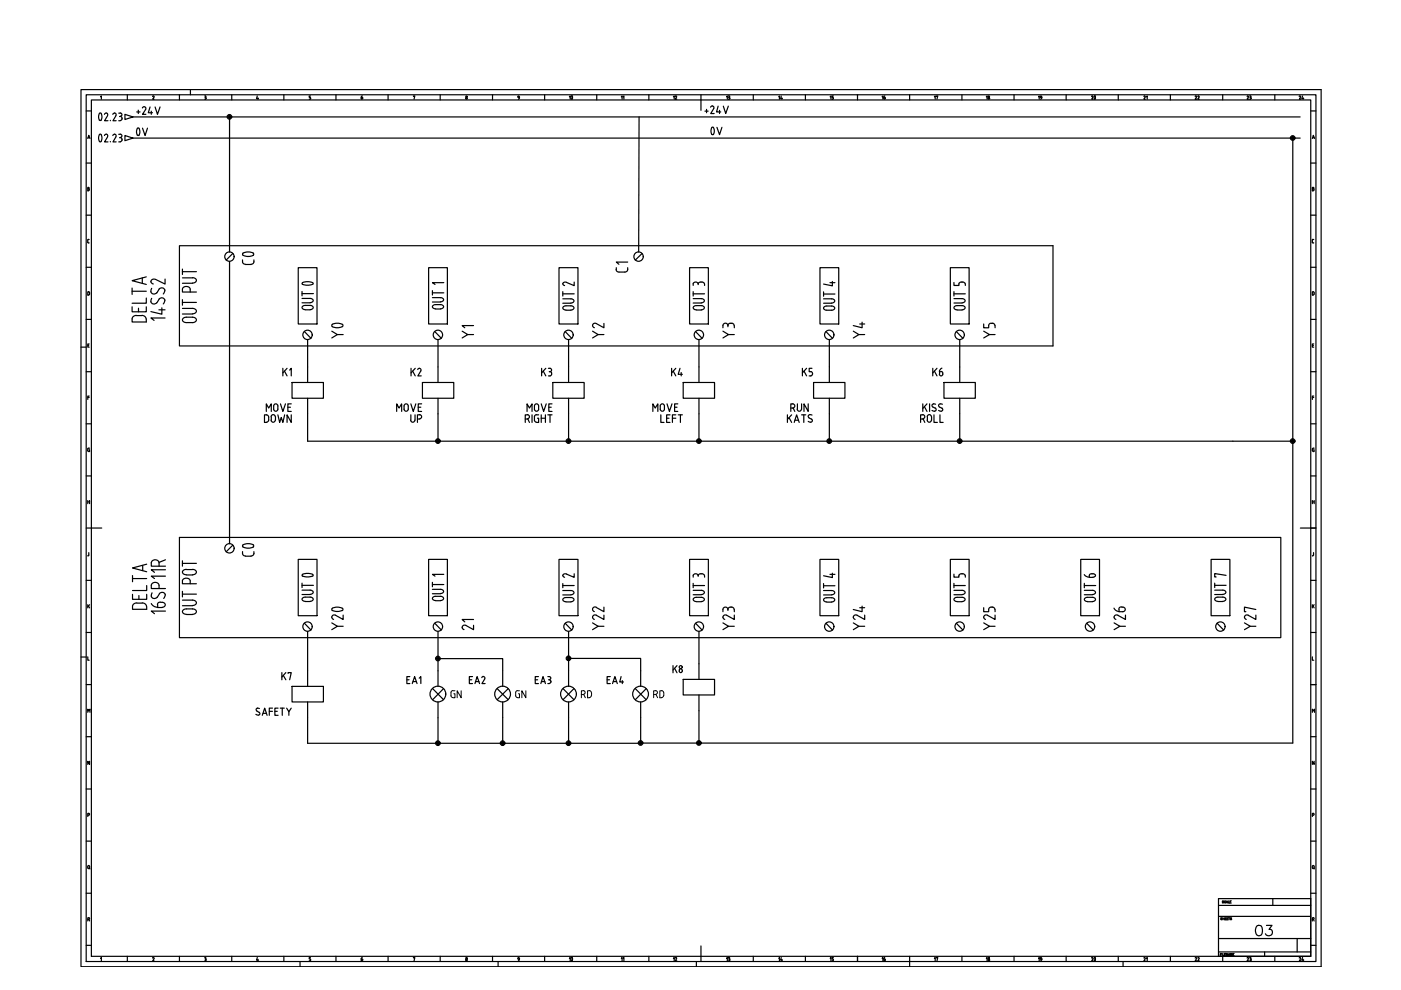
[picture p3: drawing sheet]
<svg xmlns="http://www.w3.org/2000/svg" width="297mm" height="210mm" viewBox="0 0 297 210" stroke-linecap="round" stroke-linejoin="round" font-family="sans-serif">
<!-- layer: 035 -->
<g fill="none" stroke="#000" stroke-width=".25">
<path d="M17.2 19h262.9v186h-262.9zM40.4 19v1.1M18.3 23.5h1.1M18.3 34.6h1.1M19.4 21.2h258.5v181.6h-258.5zM21.3 20.5l.2-.2v.7M27 20.1v1.1M38 20.1v1.1M43.4 20.3h.1M43.4 21h.1M43.5 20.6h.1M43.5 20.3l.2 .2-.2 .1"/>
<path d="M43.5 20.6l.2 .2M43.7 20.9l-.2 .1M43.7 20.8v.1M49.1 20.1v1.1M54.6 20.3l-.2 .6h.4M54.7 20.7v.3M60.2 20.1v1.1M65.8 20.3h-.2v.3l.3 .2M65.9 20.8l-.1 .2h-.2M71.2 20.1v1.1M82.3 20.1v1.1M87.7 20.4l.3-.1-.2 .7"/>
<path d="M93.3 20.1v1.1M98.7 20.8l.2 .2 .1-.2M98.7 20.8l.2-.2 .1 .2M104.4 20.1v1.1M115.5 20.1v1.1M126.5 20.1v1.1M137.6 20.1v1.1M159.7 20.1v1.1M170.8 20.1v1.1M181.8 20.1v1.1M192.9 20.1v1.1M203.9 20.1v1.1"/>
<path d="M215 20.1v1.1M226 20.1v1.1M237.1 20.1v1.1M248.1 20.1v1.1M259.2 20.1v1.1M270.3 20.1v1.1M277.9 23.5h1.1M277.9 34.6h1.1M18.3 45.6h1.1M18.3 56.7h1.1M18.6 51.3l.3 .2M18.6 40h.2"/>
<path d="M18.6 51v.3M18.8 40l.2 .2-.2 .2M18.8 40l.1-.2-.3-.1v.8h.2M18.8 50.7l-.2 .2M18.8 50.8h.1M277.9 45.6h1.1M277.9 56.7h1.1M278.2 51.3l.2 .2M278.2 40h.3M278.4 50.7l-.2 .2v.4M278.4 51.5h.1M278.4 50.8h.1"/>
<path d="M278.4 40l.2 .2-.2 .2M278.4 40l.1-.2-.3-.1v.8h.3M17.2 73.6h1.1M18.3 67.7h1.1M18.3 78.8h1.1M18.6 61.9l.2-.1a.42 .42 0 0 1 .1 .7l-.3 .1zM18.6 73.2h.2M18.9 72.9h-.3v.7h.3M277.9 67.7h1.1M277.9 78.8h1.1M278.2 73.2h.3M278.4 61.8a.42 .42 0 0 1 .2 .7l-.2 .1"/>
<path d="M278.4 61.9h-.2v.7h.2M278.5 72.9h-.3v.7h.3M18.3 89.9h1.1M18.6 84.3h.3M18.6 95.2v.3M18.9 95.4h.1v.3l-.4-.2M18.9 84h-.3v.7M19 95l-.4 .2M277.9 89.9h1.1M278.2 95.2l.1 .4 .3 .1v-.3h-.1M278.2 84.3h.3M278.5 84h-.3v.7"/>
<path d="M278.6 95l-.4 .2M18.3 112h1.1M18.3 100.9h1.1M18.6 117.8h.1M18.6 106.4h.4M18.6 106.1v.7M18.8 117.7l-.1 .1M18.8 117.2v.5M19 106.1v.7M277.9 112h1.1M277.9 100.9h1.1M278.2 106.1v.7"/>
<path d="M278.2 106.4h.4M278.5 117.7l-.3 .1M278.5 117.2v.5M278.6 106.1v.7M17.2 139.3h1.1M18.3 123h1.1M18.3 134.1h1.1M18.6 139.3v.7h.3M18.6 128.2v.7M18.7 128.5l.3 .4M19 128.2l-.4 .4M277.9 123h1.1"/>
<path d="M277.9 134.1h1.1M278.2 139.3v.7h.3M278.2 128.2v.7M278.4 128.5l.2 .4M278.6 128.2l-.4 .4M18.3 145.1h1.1M18.3 156.2h1.1M277.9 145.1h1.1M277.9 156.2h1.1M278.2 151v-.6l.3 .3 .2-.3v.6M18.3 167.3h1.1M18.3 178.3h1.1"/>
<path d="M18.6 172.8h.3v-.3h-.3v.6M19 161.4v.7l-.4-.7v.7M277.9 167.3h1.1M277.9 178.3h1.1M278.2 172.8h.4v-.3h-.4v.6M278.6 161.4v.7l-.4-.7v.7M18.3 189.4h1.1M18.8 194.5l.1 .4-.3 .1M18.8 194.6h-.2v.7M18.9 195l.1 .3M258.3 192h19.6M269.9 190.5v1.5"/>
<path d="M277.9 189.4h1.1M278.2 184v-.3l.2-.2 .2 .2v.3M278.2 184l.2 .2 .2-.2M278.4 194.5l.2 .4-.4 .1M278.5 194.6h-.3v.7M278.5 195l.1 .3M278.5 184.1l.2 .1M18.3 200.4h1.1M21.3 203.2l.2-.2v.7M27 202.8v1.1M32.3 203.1l.3-.1v.2M32.7 203.3l-.3 .4h.3"/>
<path d="M38 202.8v1.1M43.4 203h.1M43.4 203.7h.1M43.5 203.3h.1M43.5 203l.2 .2-.2 .1M43.5 203.3l.2 .2M43.7 203.5l-.2 .2M43.7 203.5v.1M49.1 202.8v1.1M54.6 203l-.2 .6h.4M54.7 203.4v.3M60.2 202.8v1.1"/>
<path d="M63.6 203.9v1.1M65.6 203.7h.1M65.8 203h-.2v.3l.2 .1 .1 .2M65.9 203.5l-.2 .2M71.2 202.8v1.1M82.3 202.8v1.1M87.7 203.1l.3-.1-.2 .7M93.3 202.8v1.1M98.7 203.6l.2-.3 .1 .3M98.7 203.5l.2 .2 .1-.2M104.4 202.8v1.1M105.6 203.9v1.1"/>
<path d="M115.5 202.8v1.1M126.5 202.8v1.1M137.6 202.8v1.1M147.6 203.9v1.1M148.6 202.8v1.1M159.7 202.8v1.1M170.8 202.8v1.1M181.8 202.8v1.1M192.9 202.8v2.2M203.9 202.8v1.1M215 202.8v1.1M226 202.8v1.1"/>
<path d="M237.1 202.8v1.1M238.1 203.9v1.1M248.1 202.8v1.1M258.3 201.8h19.6M259.2 202.8v1.1M268.1 201.8v1M270.3 202.8v1.1M277.9 200.4h1.1"/>
<circle cx="98.9" cy="20.5" r=".15"/>
<circle cx="98.9" cy="203.2" r=".15"/>
</g>
<!-- layer: 07 -->
<path d="M18.3 20.1h260.7v183.8h-260.7zM19.4 112h2.2M275.7 112h2.2M258.3 190.5h19.6v12.3h-19.6zM258.3 194.3h19.6M258.3 199h19.6M275 199v2.8M148.6 200.6v2.2" fill="none" stroke="#000" stroke-width=".25"/>
<!-- layer: 025 -->
<g fill="none" stroke="#000" stroke-width=".25">
<path d="M259.1 194.6h-.2l.2 .3h-.3M259.3 194.6v.4M259.3 194.8h.3M259.4 191.1l-.2-.1v.2l.2 .2h-.2M259.6 194.6v.4M259.7 194.8h.2M259.9 191.1l-.1-.1-.2 .1 .1 .4 .2-.2M260 191.5l.1-.5 .2 .5M260 194.6h-.3v.4h.3M260 191.3h.3M260.1 194.8h.2M260.4 194.6h-.3v.4h.3"/>
<path d="M260.4 191v.5h.3M260.5 194.6h.3M260.6 194.6v.4M260.8 191.2h.1M261.1 191h-.3v.5h.3M261.1 194.6h-.3l.3 .3-.1 .1-.2-.1M258.7 202.4h.2M259 202.2h-.3v.4M259.1 202.2v.4M259.3 202.2v.4h.2M259.6 202.4h.2M259.9 202.2h-.3v.4h.3"/>
<path d="M260.3 202.2v.4l-.3-.4v.4M260.4 202.6l.2-.4 .2 .4M260.5 202.5h.2M260.8 202.6v-.4l.2 .4 .2-.4v.4M261.4 202.4h.1M261.6 202.2h-.2v.4h.2"/>
</g>
<g fill="none" stroke="#000" stroke-width=".25">
<path d="M28.2 24.8h247.5M28.2 29.3h247.5M48.7 24.8v28.7M274.1 29.3v64.2M65.2 72v5.8M92.9 72v5.8M120.6 72v5.8M148.2 72v5.8M175.8 72v5.8M203.5 72v5.8M65.2 87.7v5.8h138.3v-5.8M92.9 87.7v5.8"/>
<path d="M120.6 87.7v5.8M148.2 87.7v5.8M175.8 87.7v5.8M203.5 93.5h70.6v64.1h-138.3M65.2 133.9v8.3M92.9 139.6h13.7v2.6M92.9 133.9v8.3M120.6 139.6h15.2v2.6M120.6 133.9v8.3M148.2 133.9v6.8M65.2 152.2v5.4h55.4M92.9 152.2v5.4"/>
<path d="M106.6 152.2v5.4M120.6 152.2v5.4M135.8 152.2v5.4h-15.2M148.2 150.7v6.9"/>
</g>
<!-- layer: XREF -->
<path d="M21.1 25.5h.3M21.4 24.1a1.5 1.5 0 0 1 0 1.4M21.4 24l-.3 .1a1.5 1.5 0 0 0 0 1.4M22.5 23.9a.36 .36 0 0 1 .3 .6M22.5 28.4a.36 .36 0 0 1 .3 .6M22.5 24l-.4 .3M22.5 28.5l-.4 .2M22.8 24.5l-.6 1.1h.7M22.8 29l-.6 1.1h.7M23.4 25.5v.1M23.4 30v.1" fill="none" stroke="#000" stroke-width=".25"/>
<!-- layer: SYMS -->
<g fill="none" stroke="#000" stroke-width=".25">
<path d="M63.2 56.8h4v11.9h-4zM90.9 56.8h4v11.9h-4zM118.5 56.8h4v11.9h-4zM146.2 56.8h4v11.9h-4zM173.8 56.8h4v11.9h-4zM201.5 56.8h4v11.9h-4zM223.3 52.1h-185.3v21.2h185.3M64.5 70.3l1.4 1.4M92.2 70.3l1.4 1.4M119.8 70.3l1.4 1.4M147.5 70.3l1.4 1.4M175.1 70.3l1.4 1.4"/>
<path d="M202.8 70.3l1.4 1.4M38 113.9h233.6v21.3h-233.6zM63.2 118.6h4v11.9h-4zM90.9 118.6h4v11.9h-4zM118.5 118.6h4v11.9h-4zM146.2 118.6h4v11.9h-4zM173.8 118.6h4v11.9h-4zM201.5 118.6h4v11.9h-4zM229.1 118.6h4v11.9h-4zM256.8 118.6h4v11.9h-4zM64.5 132.2l1.4 1.4M92.2 132.2l1.4 1.4"/>
<path d="M119.8 132.2l1.4 1.4M147.5 132.2l1.4 1.4M175.1 132.2l1.4 1.4M202.8 132.2l1.4 1.4M230.4 132.2l1.4 1.4M258 132.2l1.4 1.4"/>
<circle cx="135.4" cy="54.4" r=".99"/>
<circle cx="65.2" cy="71" r=".99"/>
<circle cx="92.8" cy="71" r=".99"/>
<circle cx="120.5" cy="71" r=".99"/>
<circle cx="148.2" cy="71" r=".99"/>
<circle cx="175.8" cy="71" r=".99"/>
<circle cx="203.5" cy="71" r=".99"/>
<circle cx="65.2" cy="132.8" r=".99"/>
<circle cx="92.8" cy="132.8" r=".99"/>
<circle cx="120.5" cy="132.8" r=".99"/>
<circle cx="148.2" cy="132.8" r=".99"/>
<circle cx="175.8" cy="132.8" r=".99"/>
<circle cx="203.5" cy="132.8" r=".99"/>
<circle cx="231.1" cy="132.8" r=".99"/>
<circle cx="258.7" cy="132.8" r=".99"/>
</g>
<!-- layer: TAGS -->
<g fill="none" stroke="#000" stroke-width=".25">
<path d="M38.7 58.9h2.1a.61 .61 0 0 1 .8 .5 .61 .61 0 0 1-.8 .6M38.7 57.1v1.1M38.7 57.6h2.9M64.1 59.9l1.3-.2 .9 .2M64.2 59.9l-.2 .2 .2 .2M66.3 59.9l.1 .2-.1 .2M94.1 59.9h-2.4l.5 .4M120.1 59.9a.42 .42 0 0 0-.6 0 .42 .42 0 0 0 .2 .6M121.7 59.8v.8l-1.6-.7M148.8 59.8l.3 .1 .2 .3M148.8 59.8a.63 .63 0 0 0-.8 .4M176 59.9h1"/>
<path d="M176.5 59.7v.9l-1.9-.4M202.3 59.9v.6h1a.68 .68 0 0 1 .7-.7 .68 .68 0 0 1 .7 .7M38.7 65.4h2.1a.61 .61 0 0 1 .8 .6 .61 .61 0 0 1-.8 .5M38.7 63.5v1.2M38.7 66.6h2.1M38.7 64.1h2.9M38.7 60.1h2.1M39.5 67.3a.61 .61 0 0 0-.8 .5 .61 .61 0 0 0 .8 .6M39.5 67.3h1.3a.61 .61 0 0 1 .8 .5 .61 .61 0 0 1-.8 .6h-1.3M40.3 61.9v-.6a.88 .88 0 0 0-.8-.6 .88 .88 0 0 0-.8 .6v.6h2.9M64 61.8v.9M64 64.2h1.8"/>
<path d="M64 63.3h1.8M64 62.3h2.4M64.1 60.3l1.3 .2 .9-.2M64.7 65.7h1.1M65.8 64.8h-1.1l-.6 .2v.4l.6 .2M91.7 63.1l2 .1 .4 .3-.1 .3-.6 .2M91.7 61.6v1M91.7 64h1.7M91.7 62.1h2.4M92.3 65.5l-.5-.2v-.5a2.26 2.26 0 0 1 2.2 0v.5l-.6 .2M92.4 65.5h1M119.3 63.4h2.1l.3 .4-.1 .2-.6 .2"/>
<path d="M119.3 61.8v1M119.3 62.3h2.4M119.3 64.3h1.8M120 65.7l-.6-.2v-.4a2.26 2.26 0 0 1 2.2 0v.4l-.6 .2M120 65.8h1.1M147 63.3l2 .1 .3 .4-.1 .2-.5 .2M147 61.8v1M147 62.3h2.4M147 64.2h1.7M147.6 65.7l-.5-.2v-.5a2.26 2.26 0 0 1 2.1 0v.5l-.5 .2M147.6 65.7h1.1M148 60.2a.57 .57 0 0 0-.5-.4 .57 .57 0 0 0-.5 .4v.3"/>
<path d="M148 60.2v.2M149.4 60.2v.3M174.6 63.4h2.1l.3 .4-.1 .2-.6 .2M174.6 61.9v.9M174.6 64.3h1.7M174.6 62.3h2.4M174.7 65.1a2.26 2.26 0 0 1 2.2 0v.5a2.22 2.22 0 0 1-2.2 0zM202.3 61.8v1M202.3 62.3h2.4M202.3 63.3h1.7M202.3 64.2h1.7M202.9 64.8l-.6 .2v.2v.3l.6 .2"/>
<path d="M202.9 64.8h1.1M202.9 65.7h1.1M204 64.8l.5 .2 .1 .2-.1 .3-.5 .2M204 63.3l.5 .2 .1 .3-.1 .2-.5 .2M38.7 118.9v1.1M38.7 119.5h2.9M38.7 127.2h2.1a.61 .61 0 0 1 .8 .6 .61 .61 0 0 1-.8 .6M38.7 123.2v.6h2.9M38.7 128.4h2.1M38.7 126h2.9M38.7 125.4v1.2M38.7 123.2a.88 .88 0 0 1 .8-.6 .88 .88 0 0 1 .8 .6"/>
<path d="M39.5 129.1a.61 .61 0 0 0-.8 .6 .61 .61 0 0 0 .8 .5M39.5 120.7a.61 .61 0 0 0-.8 .6 .61 .61 0 0 0 .8 .6M39.5 129.1h1.3a.61 .61 0 0 1 .8 .6 .61 .61 0 0 1-.8 .5M39.5 120.8l1.3-.1a.61 .61 0 0 1 .8 .6 .61 .61 0 0 1-.8 .6M39.5 130.3h1.3M39.5 121.9h1.3M40.3 123.2v.6M64 126.1h1.8M64 125.1h1.8M64 124.1h2.4M64 123.6v1M64.1 122.1l1.3 .2 .9-.2"/>
<path d="M64.1 121.8l1.3-.2 .9 .2M64.2 121.8l-.2 .2 .2 .2M64.7 127.5h1.1M65.8 126.6h-1.1l-.6 .2v.5l.6 .2M91.7 125h2l.4 .4-.1 .2-.6 .2M91.7 125.9h1.7M91.7 123.9h2.4M91.7 123.5v.9M92.3 127.3l-.5-.2v-.4a2.26 2.26 0 0 1 2.2 0v.4l-.6 .2M92.4 127.4h1M94.1 121.8h-2.4l.5 .4M119.3 125.2l2.1 .1 .3 .4-.1 .2-.6 .2"/>
<path d="M119.3 126.1h1.8M119.3 124.1h2.4M119.3 123.7v.9M120 127.6l-.6-.2v-.5a2.26 2.26 0 0 1 2.2 0v.5l-.6 .2M120 127.6h1.1M120.1 121.7a.42 .42 0 0 0-.6 .1 .42 .42 0 0 0 .2 .6M121.7 121.7v.7l-1.6-.7M147 125.2h2l.3 .4-.1 .2-.5 .3M147 124.1h2.4M147 126.1h1.7M147 123.7v.9M147.6 127.5l-.5-.2v-.4a2.26 2.26 0 0 1 2.1 0v.4l-.5 .2"/>
<path d="M147.6 127.6h1.1M148 122a.57 .57 0 0 0-.5-.3 .57 .57 0 0 0-.5 .3v.4M148 122v.2M148.8 121.7h.3l.2 .3M148.8 121.7a.63 .63 0 0 0-.8 .3M149.4 122v.4M174.6 125.2l2.1 .1 .3 .4-.1 .2-.6 .2M174.6 126.1h1.7M174.6 124.2h2.4M174.6 123.7v1M175.3 127.6l-.6-.2v-.4a2.26 2.26 0 0 1 2.2 0v.4l-.6 .2M175.3 127.7h1"/>
<path d="M176 121.8h1M176.5 121.5v1l-1.9-.4M202.3 121.7v.7h1a.68 .68 0 0 1 .7-.8 .68 .68 0 0 1 .7 .8M202.3 125.2h1.7M202.3 124.1h2.4M202.3 126.1h1.7M202.3 123.7v.9M202.9 126.6l-.6 .3v.2v.2l.6 .2M202.9 126.6h1.1M202.9 127.6h1.1M204 126.6l.5 .3 .1 .2-.1 .2-.5 .2M204 125.2l.5 .2 .1 .2-.1 .2-.5 .3"/>
<path d="M229.9 121.8l.4 .4 .6 .2M229.9 125.2h2l.4 .4-.1 .2-.6 .3M229.9 124.1h2.4M229.9 126.1h1.7M229.9 123.7v.9M230.6 127.5l-.6-.2v-.4a2.26 2.26 0 0 1 2.2 0v.4l-.6 .2M230.6 127.6h1M231.1 121.7h.4a.49 .49 0 0 1 .5 0 .49 .49 0 0 1 .2 .5l-1.2 .2zM257.5 126.1h1.8M257.5 125.1h1.8M257.5 124.1h2.5M257.5 123.6v1"/>
<path d="M258.2 126.6l-.6 .2-.1 .2 .1 .3 .6 .2M258.2 127.5h1.1M258.2 126.6h1.1M259.3 126.6l.5 .2 .1 .2-.1 .3-.5 .2M259.3 125.1l.5 .2 .1 .3-.1 .2-.5 .2M260 122l-2.5-.4v.7h.3"/>
</g>
<!-- layer: MISC -->
<g fill="none" stroke="#000" stroke-width=".25">
<path d="M35 59.2v1l-2-.9M33.7 65.7h1.3M33.7 63.4a.7 .7 0 0 1 1.1 0 .7 .7 0 0 1-.2 1M33.7 61.3a.7 .7 0 0 1 1.1-.1 .7 .7 0 0 1-.2 1.1M34.3 65.3v1.3l-2.3-.5M35 67.4h-3l.7 .5M32.1 119.4v.6h3M35.1 118.7l-1.4 .5M32.1 124.1v.7h3M33.8 125.9a.7 .7 0 0 1 1.1-.1 .7 .7 0 0 1-.2 1.1M34.4 127.7a.54 .54 0 0 1 .6 .5 .54 .54 0 0 1-.6 .6M35.1 129.6h-3l.7 .5"/>
<path d="M35.1 122.2h-3l.7 .5M35.1 120.8h-3l.7 .6"/>
</g>
<!-- layer: 0 -->
<g fill="none" stroke="#000" stroke-width=".25">
<path d="M135.5 24.8l-.1 28.7M48.7 55.4v59.9M223.3 52.1v21.2M65.2 77.8v3.3M92.9 77.8v3.3M120.6 77.8v3.3M148.2 77.8v3.3M175.8 77.8v3.3M61.9 81.1h6.7v3.3h-6.7zM65.2 84.4v3.3M89.6 81.1h6.6v3.3h-6.6zM92.9 84.4v3.3"/>
<path d="M117.2 81.1h6.7v3.3h-6.7zM120.6 84.4v3.3M144.9 81.1h6.6v3.3h-6.6zM148.2 84.4v3.3M172.5 81.1h6.6v3.3h-6.6zM175.8 84.4v3.3M200.1 81.1h6.7v3.3h-6.7zM203.5 84.4v3.3M61.9 145.5h6.7v3.3h-6.7zM65.2 142.2v3.3M65.2 148.8v3.4M91.7 146l2.4 2.4"/>
<path d="M92.9 142.2v3.3M92.9 148.8v3.4M94.1 146l-2.4 2.4M105.4 146l2.4 2.4M106.6 142.2v3.3M106.6 148.8v3.4M107.8 146l-2.4 2.4M119.4 146l2.3 2.4M120.6 142.2v3.3M120.6 148.8v3.4M121.7 146l-2.3 2.4M134.7 146l2.3 2.4"/>
<path d="M135.8 142.2v3.3M135.8 148.8v3.4M137 146l-2.3 2.4M144.9 144h6.6v3.3h-6.6zM148.2 140.7v3.3M148.2 147.3v3.4"/>
<circle cx="48.6" cy="24.8" r=".49"/>
<circle cx="48.6" cy="24.8" r=".32"/>
<circle cx="48.6" cy="24.8" r=".15"/>
<circle cx="274.1" cy="29.3" r=".49"/>
<circle cx="274.1" cy="29.3" r=".32"/>
<circle cx="274.1" cy="29.3" r=".15"/>
<circle cx="92.8" cy="93.5" r=".49"/>
<circle cx="92.8" cy="93.5" r=".32"/>
<circle cx="92.8" cy="93.5" r=".15"/>
<circle cx="120.5" cy="93.5" r=".49"/>
<circle cx="120.5" cy="93.5" r=".32"/>
<circle cx="120.5" cy="93.5" r=".15"/>
<circle cx="148.2" cy="93.5" r=".49"/>
<circle cx="148.2" cy="93.5" r=".32"/>
<circle cx="148.2" cy="93.5" r=".15"/>
<circle cx="175.8" cy="93.5" r=".49"/>
<circle cx="175.8" cy="93.5" r=".32"/>
<circle cx="175.8" cy="93.5" r=".15"/>
<circle cx="203.5" cy="93.5" r=".49"/>
<circle cx="203.5" cy="93.5" r=".32"/>
<circle cx="203.5" cy="93.5" r=".15"/>
<circle cx="274.1" cy="93.5" r=".49"/>
<circle cx="274.1" cy="93.5" r=".32"/>
<circle cx="274.1" cy="93.5" r=".15"/>
<circle cx="92.8" cy="139.6" r=".49"/>
<circle cx="92.8" cy="139.6" r=".32"/>
<circle cx="92.8" cy="139.6" r=".15"/>
<circle cx="120.5" cy="139.6" r=".49"/>
<circle cx="120.5" cy="139.6" r=".32"/>
<circle cx="120.5" cy="139.6" r=".15"/>
<circle cx="92.8" cy="147.2" r="1.67"/>
<circle cx="92.8" cy="157.6" r=".49"/>
<circle cx="92.8" cy="157.6" r=".32"/>
<circle cx="92.8" cy="157.6" r=".15"/>
<circle cx="106.6" cy="147.2" r="1.67"/>
<circle cx="106.6" cy="157.6" r=".49"/>
<circle cx="106.6" cy="157.6" r=".32"/>
<circle cx="106.6" cy="157.6" r=".15"/>
<circle cx="120.5" cy="147.2" r="1.67"/>
<circle cx="120.5" cy="157.6" r=".49"/>
<circle cx="120.5" cy="157.6" r=".32"/>
<circle cx="120.5" cy="157.6" r=".15"/>
<circle cx="135.8" cy="147.2" r="1.67"/>
<circle cx="135.8" cy="157.5" r=".49"/>
<circle cx="135.8" cy="157.5" r=".32"/>
<circle cx="135.8" cy="157.5" r=".15"/>
<circle cx="148.2" cy="157.5" r=".49"/>
<circle cx="148.2" cy="157.5" r=".32"/>
<circle cx="148.2" cy="157.5" r=".15"/>
</g>
<!-- layer: DESC -->
<g fill="none" stroke="#000" stroke-width=".25">
<path d="M84.1 87.2v-1.6l.5 .9 .6-.9v1.6M54.2 151.5l.5 .1M54.5 150.8l.6 .4-.1 .3-.2 .1M55 150.2l-.6 .1-.1 .2 .2 .2M55.6 151.7l.5-1.6 .5 1.6M55.8 151.2h.7M57.1 150.8h.7M57.8 150.1h-.7v1.6M58.3 150.8h.5M59 150.1h-.7v1.6h.7M59.4 150.1h.9M59.8 150.1v1.6"/>
<path d="M60.8 150.1l.4 .8 .6-.8M61.2 150.9v.8"/>
</g>
<g font-size="7.9">
<text x="74.8" y="74.1" transform="rotate(-90 74.8 74.1)">Y0</text>
<text x="74.8" y="134.8" transform="rotate(-90 74.8 134.8)">Y20</text>
</g>
<g font-size="7.5">
<text x="55.7" y="58.9" transform="rotate(-90 55.7 58.9)">C0</text>
<text x="55.7" y="120.7" transform="rotate(-90 55.7 120.7)">C0</text>
</g>
<g font-size="6.6">
<text x="25.8" y="30.7">0V</text>
<text x="32.5" y="130.9" transform="rotate(-90 32.5 130.9)">DELTA</text>
</g>
<g font-size="6.2">
<text x="147.5" y="30.3">0V</text>
<text x="32.1" y="69.8" transform="rotate(-90 32.1 69.8)">DELTA</text>
</g>
<g font-size="5.7">
<text x="101.6" y="73" transform="rotate(-90 101.6 73)">Y1</text>
<text x="157" y="73" transform="rotate(-90 157 73)">Y3</text>
<text x="184.5" y="73" transform="rotate(-90 184.5 73)">Y4</text>
<text x="212.4" y="73" transform="rotate(-90 212.4 73)">Y5</text>
<text x="157" y="134.8" transform="rotate(-90 157 134.8)">Y23</text>
<text x="184.5" y="134.8" transform="rotate(-90 184.5 134.8)">Y24</text>
<text x="212.4" y="134.8" transform="rotate(-90 212.4 134.8)">Y25</text>
<text x="239.9" y="134.8" transform="rotate(-90 239.9 134.8)">Y26</text>
<text x="267.4" y="134.8" transform="rotate(-90 267.4 134.8)">Y27</text>
</g>
<g font-size="5.3">
<text x="129.8" y="58.9">C1</text>
<text x="129.1" y="73" transform="rotate(-90 129.1 73)">Y2</text>
<text x="97" y="134.8">21</text>
<text x="129.1" y="134.8" transform="rotate(-90 129.1 134.8)">Y22</text>
<text x="265.3" y="199.7">03</text>
</g>
<g font-size="4.9">
<text x="148.5" y="25.4">+24V</text>
<text x="110.8" y="88.5">MOVE</text>
<text x="166.9" y="88.5">RUN</text>
</g>
<g font-size="4.4">
<text x="119.2" y="22.6">10</text>
<text x="230" y="22.6">20</text>
<text x="28.2" y="25.4">+24V</text>
<text x="58.9" y="80.8">K1</text>
<text x="86.4" y="80.8">K2</text>
<text x="113.9" y="80.8">K3</text>
<text x="141.5" y="80.8">K4</text>
<text x="169.3" y="80.8">K5</text>
<text x="196.8" y="80.8">K6</text>
<text x="55" y="90.7">DOWN</text>
<text x="86.1" y="90.7">UP</text>
<text x="139.3" y="90.7">LEFT</text>
<text x="194.4" y="90.7">ROLL</text>
<text x="141.8" y="143.9">K8</text>
<text x="58.9" y="145.3">K7</text>
<text x="85.4" y="146.1">EA1</text>
<text x="94.9" y="149.2">GN</text>
<text x="98.8" y="146.1">EA2</text>
<text x="108.3" y="149.2">GN</text>
<text x="112.5" y="146.1">EA3</text>
<text x="122.4" y="149.2">RD</text>
<text x="127.7" y="146.1">EA4</text>
<text x="137.6" y="149.2">RD</text>
<text x="119.2" y="205.3">10</text>
<text x="230" y="205.3">20</text>
</g>
<g font-size="3.5">
<text x="75.8" y="22.2">6</text>
<text x="108.7" y="22.2">9</text>
<text x="141.8" y="22.2">12</text>
<text x="153.1" y="22.2">13</text>
<text x="164.4" y="22.2">14</text>
<text x="175" y="22.2">15</text>
<text x="186.3" y="22.2">16</text>
<text x="197.2" y="22.2">17</text>
<text x="211" y="22.2" transform="rotate(-90 211 22.2)">18</text>
<text x="222.2" y="22.2" transform="rotate(-90 222.2 22.2)">19</text>
<text x="241.7" y="22.2">21</text>
<text x="252.6" y="22.2">22</text>
<text x="266.3" y="22.2" transform="rotate(-90 266.3 22.2)">23</text>
<text x="274.5" y="22.2">24</text>
<text x="17.6" y="30.7">A</text>
<text x="277.3" y="30.7">A</text>
<text x="17.6" y="152.4">M</text>
<text x="17.6" y="185.6">Q</text>
<text x="75.8" y="205">6</text>
<text x="108.7" y="205">9</text>
<text x="141.8" y="205">12</text>
<text x="153.1" y="205">13</text>
<text x="164.4" y="205">14</text>
<text x="175" y="205">15</text>
<text x="186.3" y="205">16</text>
<text x="197.2" y="205">17</text>
<text x="211" y="205" transform="rotate(-90 211 205)">18</text>
<text x="222.2" y="205" transform="rotate(-90 222.2 205)">19</text>
<text x="241.7" y="205">21</text>
<text x="252.6" y="205">22</text>
<text x="266.3" y="205" transform="rotate(-90 266.3 205)">23</text>
<text x="274.5" y="205">24</text>
</g>
<g font-size="3.1">
<text x="133.3" y="22.2" transform="rotate(-90 133.3 22.2)">11</text>
<text x="133.3" y="205" transform="rotate(-90 133.3 205)">11</text>
</g>
</svg>
